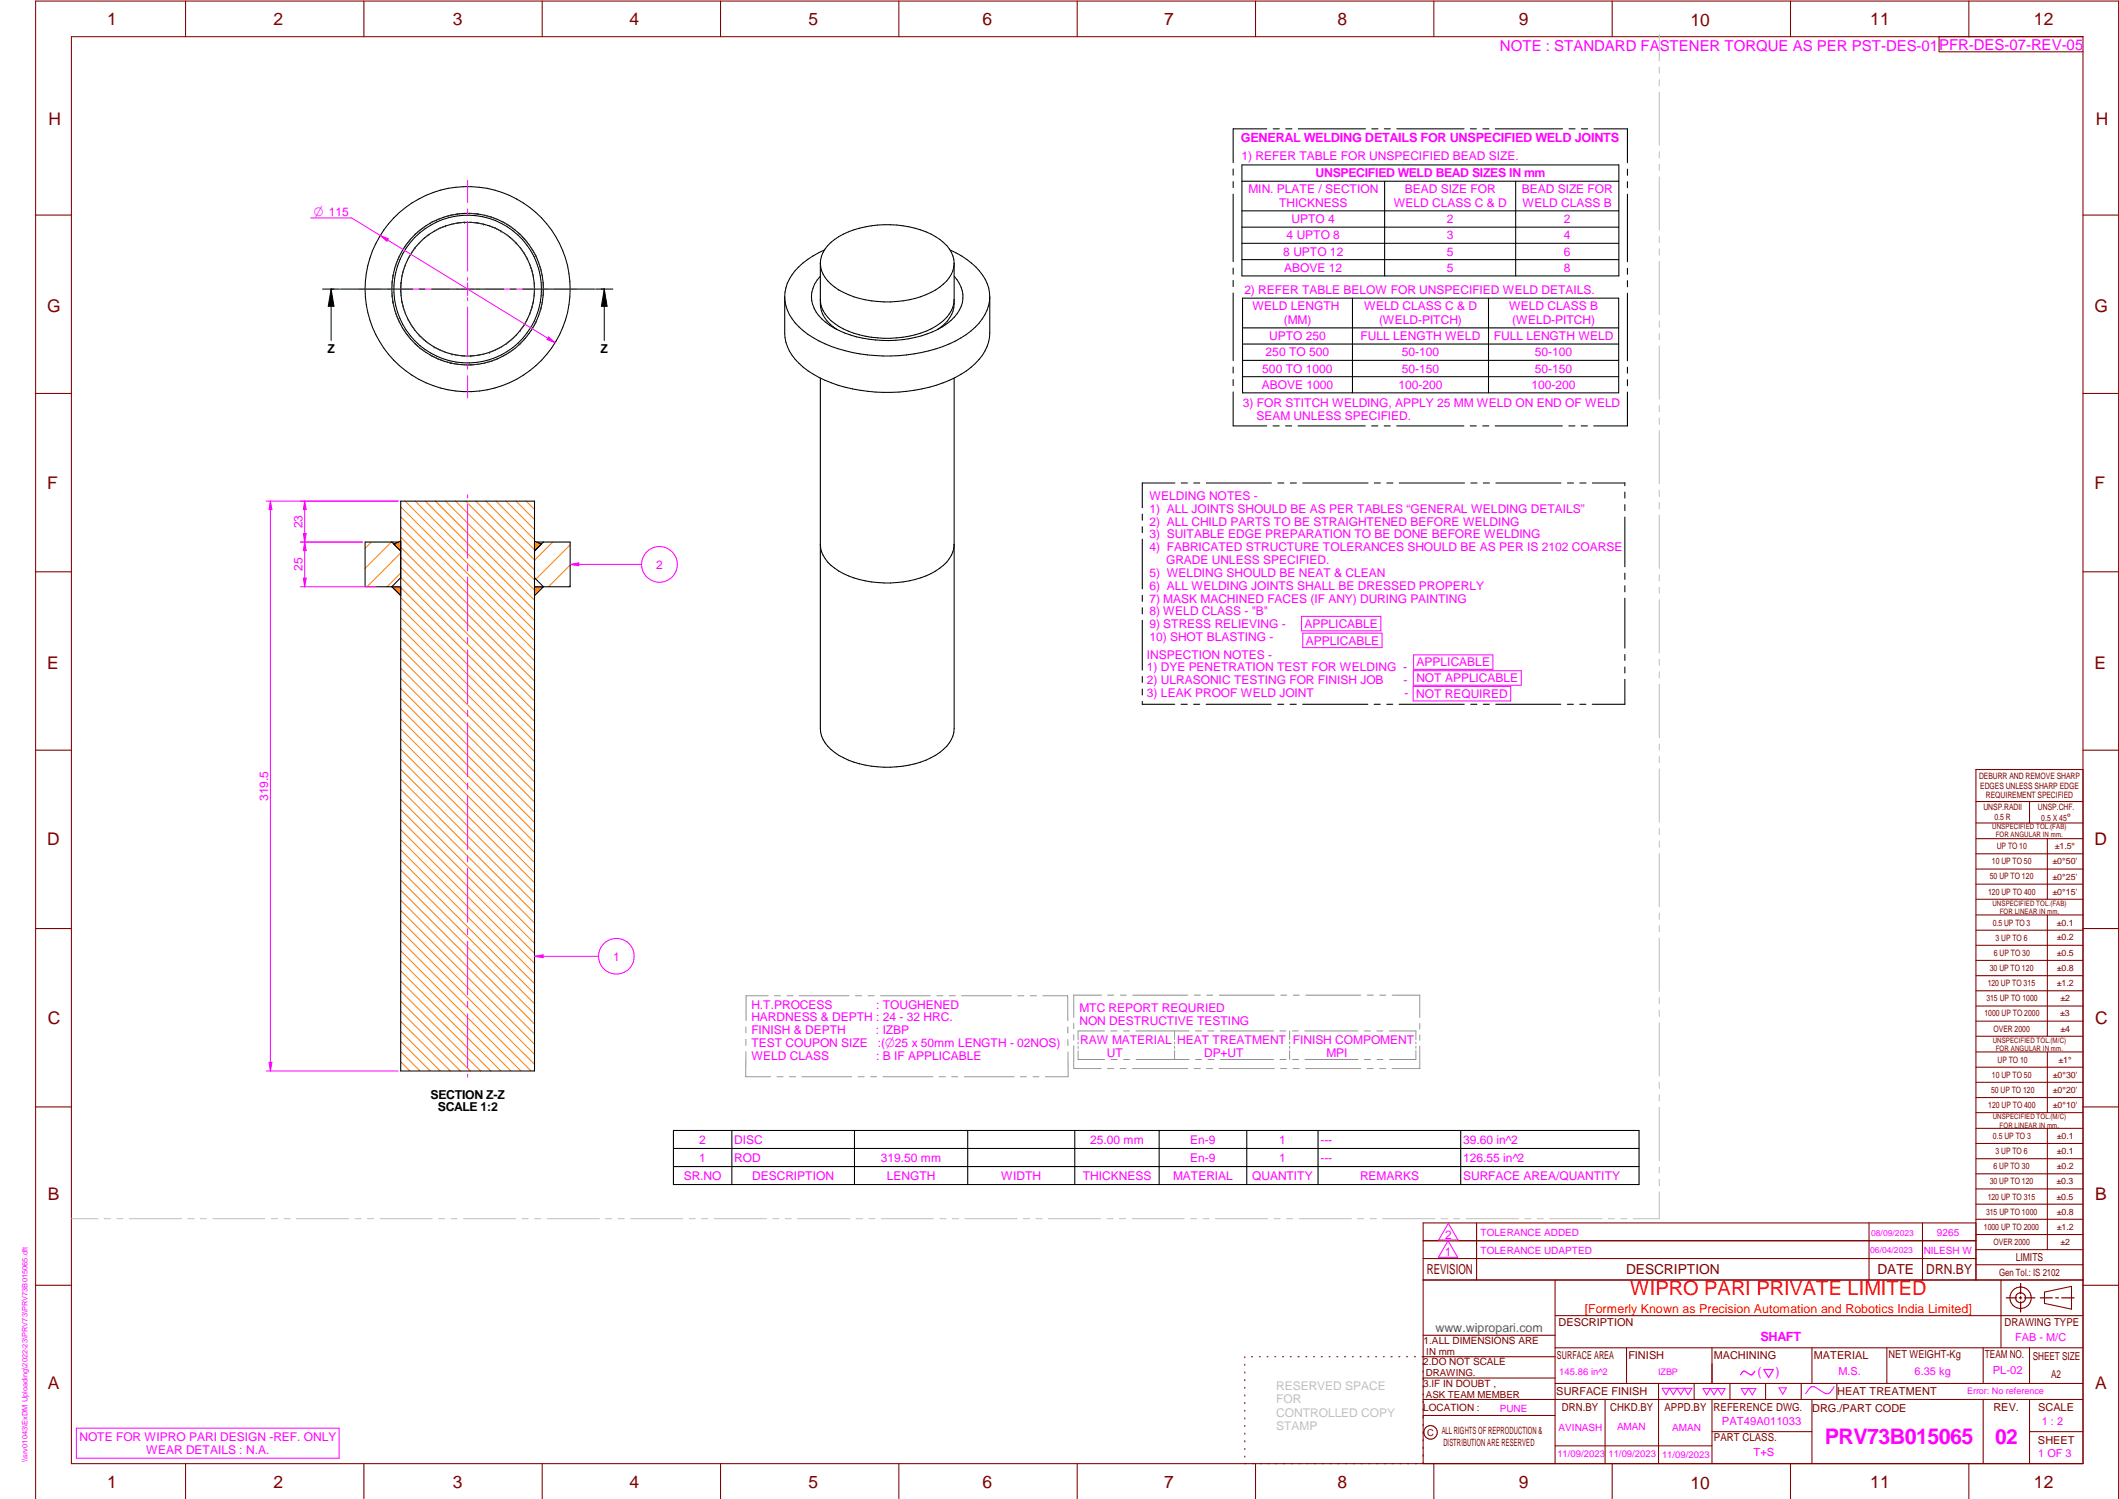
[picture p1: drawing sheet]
<svg xmlns="http://www.w3.org/2000/svg" width="594mm" height="420mm" viewBox="0 0 594 420" stroke-linecap="round" stroke-linejoin="round" font-family="sans-serif">
<g fill="none" stroke="#800000" stroke-width=".3">
<path d="M20 10.3h564v400h-564zM52 .3v10M102 .3v10M152 .3v10M202 .3v10M252 .3v10M302 .3v10M352 .3v10M402 .3v10M452 .3v10M502 .3v10M543.6 10.3v4.2h40.4"/>
<path d="M552 .3v10M10 60.3h10M584 60.3h10M10 110.3h10M584 110.3h10M10 160.3h10M584 160.3h10M10 210.3h10M584 215.7h-30v143.1M584 210.3h10M554 224.7h30M554 230.7h30"/>
<path d="M554 235.1h30M554 239.3h30M569 224.7v6M574 235.1v17M554 243.6h30M554 247.8h30M554 252.1h30M554 256.5h30M574 256.5v33.9M10 260.3h10M554 260.7h30M554 265h30"/>
<path d="M554 269.2h30M554 273.5h30M554 277.7h30M584 260.3h10M554 282h30M554 286.2h30M554 290.4h30M554 294.9h30M554 299.1h30M574 294.9v17M10 310.3h10M554 303.4h30"/>
<path d="M554 307.6h30M554 311.9h30M554 316.3h30M574 316.3v34M584 310.3h10M554 320.5h30M554 324.8h30M554 329h30M554 333.2h30M554 337.5h30M399 358.8h185M399 352.8h155"/>
<path d="M399 347.8h155M414 342.8v16M436 358.8v51.5M524 342.8v16M539 342.8v16M554 341.8h30M554 346h30M554 350.3h30M554 354.5h30M554 342.8h-155v67.5M561 358.8v19M10 360.3h10"/>
<path d="M399 374.3h37M436 377.8h148M456 377.8v10M480 377.8v10M508 377.8v10M529 377.8v10M556 377.8v10M569 377.8v10M573.2 362.2l7.6-1.6v6.3l-7.6-1.6zM584 368.8h-148M584 360.3h10M349 380.3v.3"/>
<path d="M349 382.4v.3M349 384.6v.3M349 386.7v.3M349 388.8v.3M349 391v.3M349 393.1v.3M349 395.3v.3M349 397.4v.3M349 399.5v.3M350.9 380.3h.2M353.1 380.3h.2M355.2 380.3h.3"/>
<path d="M357.4 380.3h.3M359.6 380.3h.3M361.7 380.3h.3M363.9 380.3h.3M366.1 380.3h.3M368.3 380.3h.2M370.4 380.3h.3M372.6 380.3h.3M374.8 380.3h.3M376.9 380.3h.4M379.1 380.3h.3M381.3 380.3h.3"/>
<path d="M383.4 380.3h.4M385.6 380.3h.3M387.8 380.3h.3M390 380.3h.3M392.2 380.3h.3M394.3 380.3h.3M396.5 380.3h.3M398.7 380.3h37.3M399 392.3h185M399 386.2h37M399 396.7h37M436 387.8h148"/>
<path d="M450 392.3v18M465 387.8v22.5M475 387.8v4.5M480 392.3v18M485 387.8v4.5M495 387.8v4.5M505 387.8v4.5M508 392.3v18M515 387.8v4.5M556 392.3v18M569 392.3v18M52 410.3v9.7"/>
<path d="M102 410.3v9.7M152 410.3v9.7M202 410.3v9.7M252 410.3v9.7M302 410.3v9.7M349 401.7v.3M349 403.8v.4M349 406v.3M349 408.1v.3M352 410.3v9.7M402 410.3v9.7M436 405.3h44"/>
<path d="M452 410.3v9.7M480 401.3h28M502 410.3v9.7M552 410.3v9.7M569 401.3h15M10 420v-419.7h584v419.7"/>
<circle cx="566.5" cy="363.7" r="1.39"/>
<circle cx="566.5" cy="363.8" r="3"/>
<circle cx="401.1" cy="401.5" r="1.9"/>
</g>
<g fill="none" stroke="#f0f" stroke-width=".28">
<path d="M131.1 50.5v6.3M131.1 58.5v1.7M131.1 62.1v13.9M131.1 77.8v.8M131.1 79.2v3.6M100.6 81h6.2M108.6 81h1.8M112.1 81h14M127.9 81h.8M129.3 81h3.6M131.1 83.4v.9M131.1 86.1v13.9"/>
<path d="M133.5 81h.9M136.1 81h14M151.9 81h1.7M155.4 81h6.2M131.1 101.8v1.7M131.1 105.3v6.2M406 347.8l2.7 4.6h-5.4zM406.1 342.9l2.7 4.7h-5.5zM466 389.1h8.3l-1 1.8-1-1.8-1.1 1.8-1.1-1.8-1 1.8-1-1.8-1 1.8zM477.4 389.2h6.3l-1.1 1.8-1-1.8-1 1.8-1.1-1.8-1 1.8zM488.1 389.2h4.2l-1 1.8-1.1-1.8-1 1.8zM498.8 389h2l-1 1.8z"/>
<path d="M514.2 388.7l-1 1.4a1.2 1.2 0 0 1-1.8 .3l-1.8-1.2a1.58 1.58 0 0 0-1.6-.5 1.58 1.58 0 0 0-1.2 1.1l-.6 .9M21.4 400.3h73.7v8.4h-73.7z"/>
</g>
<path d="M566.5 359.7v3M562.5 363.8h2.9M566.1 363.8h.7M566.5 363.4v.7M566.5 364.9v2.8M567.6 363.8h2.9M572 363.8h3.4M576.3 363.8h.8M578 363.8h3.5" fill="none" stroke="#800000" stroke-width=".34"/>
<g fill="none" stroke="#c0c0c0" stroke-width=".3">
<path d="M465.2 9.6v7.5M465.2 18.8v1.8M465.2 22.4v1.6M465.2 25.9v14.9M465.2 42.5v1.8M465.2 46.1v1.7M465.2 49.6v14.9M465.2 66.3v1.7M465.2 69.8v1.7M465.2 73.3v14.9M465.2 90v1.7M465.2 93.5v1.7"/>
<path d="M465.2 97v14.9M465.2 113.7v1.7M465.2 117.2v1.7M465.2 120.7v14.9M465.2 137.4v1.7M465.2 140.9v1.7M465.2 144.4v14.9M465.2 161.1v1.7M465.2 164.6v1.7M465.2 168.1v14.9M465.2 184.8v1.7M465.2 188.3v1.7"/>
<path d="M465.2 191.8v15M465.2 208.5v1.7M465.2 212v1.7M465.2 215.5v15M465.2 232.2v1.7M465.2 235.8v1.6M465.2 239.2v15M465.2 255.9v1.8M465.2 259.5v1.7M465.2 263v14.9M465.2 279.7v1.7M465.2 283.2v1.7"/>
<path d="M465.2 286.7v14.9M465.2 303.4v1.7M465.2 306.9v1.7M465.2 310.4v14.9M465.2 334.1v7.5h-7.3M465.2 327.1v1.7M465.2 330.6v1.7M20.1 341.6h7.4M29.2 341.6h1.7M32.8 341.6h1.7M36.2 341.6h14.7M52.7 341.6h1.7"/>
<path d="M56.2 341.6h1.7M59.7 341.6h14.6M76.1 341.6h1.7M79.6 341.6h1.7M83.1 341.6h14.6M99.5 341.6h1.8M103 341.6h1.7M106.5 341.6h14.7M123 341.6h1.7M126.4 341.6h1.8M130 341.6h14.6M146.4 341.6h1.7"/>
<path d="M149.9 341.6h1.7M153.4 341.6h14.6M169.8 341.6h1.7M173.3 341.6h1.7M176.8 341.6h14.6M193.2 341.6h1.7M196.7 341.6h1.8M200.2 341.6h14.7M216.7 341.6h1.6M220.2 341.6h1.7M223.6 341.6h14.7M240.1 341.6h1.7"/>
<path d="M243.6 341.6h1.7M247.1 341.6h14.6M263.5 341.6h1.7M267 341.6h1.7M270.5 341.6h14.7M286.9 341.6h1.7M290.4 341.6h1.7M293.9 341.6h14.7M310.3 341.6h1.8M313.9 341.6h1.6M317.4 341.6h14.6M333.8 341.6h1.7"/>
<path d="M337.3 341.6h1.7M340.8 341.6h14.6M357.2 341.6h1.7M360.7 341.6h1.7M364.2 341.6h14.6M380.6 341.6h1.7M384.1 341.6h1.8M387.6 341.6h14.7M404.1 341.6h1.7M407.6 341.6h1.7M411 341.6h14.7M427.5 341.6h1.7"/>
<path d="M431 341.6h1.7M434.5 341.6h14.6M450.9 341.6h1.7M454.4 341.6h1.7"/>
</g>
<g fill="none" stroke="#000" stroke-width=".3">
<circle cx="131.1" cy="81" r="28.7"/>
<circle cx="131.1" cy="81" r="21.2"/>
<circle cx="131.1" cy="81" r="20.7"/>
<circle cx="131.1" cy="81" r="18.7"/>
</g>
<g fill="none" stroke="#008000" stroke-width=".28">
<path d="M128.9 59.9l-3.5 .7M130.7 59.8l3.5 .2M110.4 76.7l-.5 3.4M112 71.6l-1.2 3.3M112.4 79.2h.1M112.4 79.2v3.6M113.7 74.1h.1M113.7 74.1l-1 3.4M115 67.2l-2.1 2.8M116.4 69.4l-1.9 3M116.4 69.4h.1M119 63.6l-2.8 2.3"/>
<path d="M120.2 65.7h.1M120.2 65.7l-2.6 2.4M123.7 61.2l-3.2 1.5M125 63.3h.1M125 63.3l-3.3 1.5M130.2 62.3l-3.5 .5M130.2 62.3h.1M132 62.3l3.5 .5M135.5 62.8h.1M136 60.4l3.3 1M137.2 63.3l3.3 1.5M140.5 64.8h.1"/>
<path d="M141 62.2l2.9 1.9M142 65.7l2.7 2.4M144.7 68.1h.1M145.3 65.2l2.4 2.6M145.8 69.4l2 3M147.8 72.4h.1M148.5 74.1l1 3.4M148.8 69.3l1.7 3M149.5 77.5h.1M149.8 79.2v3.6M151.2 74l.9 3.5M152.3 79.2v3.6"/>
<path d="M109.9 82l.5 3.4M110.8 87.2l1.3 3.3M112.7 84.6h.1M112.7 84.6l1 3.4M113 92.1l2 2.8M114.5 89.6l1.9 3M114.5 89.6h.1M116.3 96.2l2.7 2.3M117.6 94h.1M117.6 94l2.6 2.3M120.5 99.4l3.2 1.5M121.7 97.3h.1"/>
<path d="M121.7 97.3l3.3 1.5M126.7 99.3h.1M126.7 99.3l3.5 .5M132 99.8h.1M135.5 99.3l-3.5 .5M137.2 98.8h.1M140.5 97.3l-3.3 1.5M142 96.3h.1M144 98l-3 1.8M144.7 94l-2.7 2.3M145.8 92.6h.1M147.7 94.2l-2.3 2.6"/>
<path d="M147.8 89.6l-2 3M148.5 88h.1M149.5 84.6l-1 3.4M149.8 82.8h.1M150.5 89.7l-1.7 3.1M152.1 84.6l-.9 3.4M125.4 101.5l3.5 .7M134.2 102.1l-3.5 .2M139.4 100.6l-3.4 1.1"/>
</g>
<path d="M90.4 81h4.8M92.8 81l.8 4.9h-1.6zM92.8 81v14.4M95.5 81h20.2M117.5 81h1.7M121 81h20.2M143 81h1.7M146.5 81h20.2M167 81h4.8M169.4 81l.8 4.9h-1.6zM169.4 81v14.4" fill="none" stroke="#000" stroke-width=".28"/>
<path d="M92.8 81l.8 4.9h-1.6zM169.4 81l.8 4.9h-1.6z" fill="#000"/>
<g fill="none" stroke="#ff8000" stroke-width=".28">
<path d="M104.1 151.9l-1.7 1.8M109.7 151.9l-7.3 7.4M112.3 155l-9.4 9.5M112.3 142.1l37.6 37.4M112.3 144.9l37.6 37.5M112.3 147.7l37.6 37.5M112.3 150.5l37.6 37.5M112.3 153.4l37.6 37.5M112.3 156.2l37.6 37.5M112.3 159l37.6 37.5M113.6 140.5l36.3 36.2M116.4 140.5l33.5 33.4"/>
<path d="M119.2 140.5l30.7 30.6M122.1 140.5l27.8 27.7M124.9 140.5l25 24.9M127.7 140.5l22.2 22.1M130.5 140.5l19.4 19.3M133.4 140.5l16.5 16.4M136.2 140.5l13.7 13.6M139.1 140.5l10.8 10.8M141.9 140.5l8 7.9M144.7 140.5l5.2 5.1M147.5 140.5l2.4 2.3M155 151.9l-5.1 5.2"/>
<path d="M159.8 158.4l-6 6.1M159.8 152.7l-9.6 9.6M112.3 160.6l-3.8 3.9M112.3 161.8l37.6 37.5M112.3 164.7l37.6 37.5M112.3 167.5l37.6 37.5M112.3 170.3l37.6 37.5M112.3 173.1l37.6 37.6M112.3 176l37.6 37.5M112.3 178.8l37.6 37.5M159.8 164l-.3 .5M112.3 181.7l37.6 37.5"/>
<path d="M112.3 184.5l37.6 37.5M112.3 187.3l37.6 37.5M112.3 190.1l37.6 37.5M112.3 193l37.6 37.5M112.3 195.8l37.6 37.5M112.3 198.6l37.6 37.5M112.3 201.5l37.6 37.4M112.3 204.3l37.6 37.5M112.3 207.1l37.6 37.5M112.3 209.9l37.6 37.5M112.3 212.8l37.6 37.5M112.3 215.6l37.6 37.5"/>
<path d="M112.3 218.4l37.6 37.5M112.3 221.2l37.6 37.5M112.3 224.1l37.6 37.5M112.3 226.9l37.6 37.5M112.3 229.7l37.6 37.5M112.3 232.5l37.6 37.5M112.3 235.4l37.6 37.5M112.3 238.2l37.6 37.5M112.3 241l37.6 37.6M112.3 243.9l37.6 37.4M112.3 246.7l37.6 37.5M112.3 249.5l37.6 37.5"/>
<path d="M112.3 252.3l37.6 37.6M112.3 255.2l37.6 37.5M112.3 258l37.6 37.5M112.3 277.8l22.4 22.4M112.3 275l25.3 25.2M112.3 272.2l28.1 28M112.3 269.3l30.9 30.9M112.3 266.5l33.7 33.7M112.3 260.9l37.6 37.4M112.3 263.7l36.6 36.5M112.3 294.8l5.5 5.4M112.3 291.9l8.3 8.3"/>
<path d="M112.3 289.1l11.1 11.1M112.3 286.3l14 13.9M112.3 283.5l16.8 16.7M112.3 280.6l19.6 19.6M112.3 297.6l2.6 2.6"/>
</g>
<g fill="#ff8000">
<path d="M109.8 164.5h2.5v2.5z"/>
<path d="M149.9 164.5h2.5l-2.5 2.5z"/>
<path d="M110.4 152.5l1.9-.8v2.7z"/>
<path d="M149.9 151.7l1.9 .8-1.9 1.9z"/>
</g>
<g fill="none" stroke="#000" stroke-width=".3">
<path d="M230 77.4a8 8 0 0 0 .4 12 25.7 25.7 0 0 0 16.9 6 28.1 28.1 0 0 0 19.3-5.6 8.1 8.1 0 0 0 .9-12.4M230 73.8v11.4a8.9 8.9 0 0 0 4.6 7.2M231.1 70.1a19.4 19.4 0 0 0-10.4 9.3l-.6 2.5-.1 1.3M266.4 70.1a18 18 0 0 1 10.8 10.6 11.9 11.9 0 0 1-5 12.1 38.7 38.7 0 0 1-24.6 7 37.5 37.5 0 0 1-22.4-7.1 12.4 12.4 0 0 1-5.2-9.5M267.5 73.8a9.3 9.3 0 0 1-5.2 7.5 29.1 29.1 0 0 1-27.1 0 9.4 9.4 0 0 1-5.2-7.5M267.5 73.8v11.4a9.1 9.1 0 0 1-4.7 7.2M267.5 73.8a9.2 9.2 0 0 0-5.2-7.5 29.1 29.1 0 0 0-27.1 0 9.2 9.2 0 0 0-5.2 7.5M230 84a9.4 9.4 0 0 0 5.2 7.5 29.1 29.1 0 0 0 27.1 0 9.3 9.3 0 0 0 5.2-7.5M277.5 83.2v10.2a13.3 13.3 0 0 1-6.6 10.6 41.1 41.1 0 0 1-25.5 5.9 36.7 36.7 0 0 1-20.2-6.9 12.6 12.6 0 0 1-5.2-9.6v-10.2M230 106v98.2a9.4 9.4 0 0 0 5.2 7.5 29.1 29.1 0 0 0 27.1 0 9.3 9.3 0 0 0 5.2-7.5v-98.2M109.8 151.9l2.5 2.5M111.7 151.9h-9.3v12.6h9.9"/>
<path d="M112.3 151.7l-1.9 .8M112.3 140.5h37.6v159.7h-37.6zM149.9 151.7l1.9 .8M150.5 151.9h9.3v12.6h-9.9M152.4 151.9l-2.5 2.5M230 152.6a9.4 9.4 0 0 0 5.2 7.5 29.1 29.1 0 0 0 27.1 0 9.3 9.3 0 0 0 5.2-7.5M112.3 161.9l-2.5 2.6 2.5 2.5M149.9 161.9l2.5 2.6-2.5 2.5"/>
</g>
<g fill="none" stroke="#f0f" stroke-width=".28">
<path d="M131.1 138.7v.9M84.2 151.9h17.4M84.2 140.5h27.4M85 149.6h.8l-.4 2.3zM131.1 141.4v15.1M131.1 158.3v1.7M131.1 161.8v15.1M131.1 178.7v1.7M131.1 182.2v15.1M131.1 199.1v1.7M131.1 202.6v15.1M131.1 219.5v1.7"/>
<path d="M131.1 223v15.1M131.1 239.9v1.7M131.1 243.4v15.1M131.1 260.3v1.7M131.1 263.8v15.1M131.1 280.7v1.7M131.1 284.2v15.1M131.1 301.1v.8"/>
</g>
<path d="M85 149.6h.8l-.4 2.3z" fill="#f0f"/>
<path d="M85.4 140.5l.4 2.3h-.8z" fill="none" stroke="#f0f" stroke-width=".28"/>
<path d="M85.4 140.5l.4 2.3h-.8z" fill="#f0f"/>
<path d="M84.2 151.9h17.4M85.4 151.9l.4 2.4h-.8zM85.4 140.5v11.4M84.2 164.5h21.2" fill="none" stroke="#f0f" stroke-width=".28"/>
<path d="M85.4 151.9l.4 2.4h-.8z" fill="#f0f"/>
<path d="M85 162.1h.8l-.4 2.4z" fill="none" stroke="#f0f" stroke-width=".28"/>
<path d="M85 162.1h.8l-.4 2.4z" fill="#f0f"/>
<path d="M74.6 140.5h37M85.4 151.9v12.6M75.4 297.8h.8l-.4 2.4zM74.6 300.2h37" fill="none" stroke="#f0f" stroke-width=".28"/>
<path d="M75.4 297.8h.8l-.4 2.4z" fill="#f0f"/>
<path d="M75.8 140.5l.4 2.3h-.8z" fill="none" stroke="#f0f" stroke-width=".28"/>
<path d="M75.8 140.5l.4 2.3h-.8z" fill="#f0f"/>
<path d="M87.1 61.1h11.5l57 35M153.8 94.4l1.8 1.7-2.2-.9zM75.8 140.5v159.7" fill="none" stroke="#f0f" stroke-width=".28"/>
<path d="M153.8 94.4l1.8 1.7-2.2-.9z" fill="#f0f"/>
<path d="M106.6 66l2.3 .9-.4 .7z" fill="none" stroke="#f0f" stroke-width=".28"/>
<path d="M106.6 66l2.3 .9-.4 .7z" fill="#f0f"/>
<g fill="none" stroke="#000" stroke-width=".3">
<path d="M355.2 36.1h-9.5v9.5M356.9 36.1h1.8M360.5 36.1h1.7M364 36.1h18.8M384.6 36.1h1.7M388.1 36.1h1.7M391.6 36.1h18.9M412.2 36.1h1.7M415.7 36.1h1.7M419.2 36.1h18.9M439.9 36.1h1.7M443.4 36.1h1.7"/>
<path d="M446.9 36.1h9.4v9.5M345.7 47.4v1.7M345.7 50.9v1.7M345.7 54.4v18.9M348.2 46.2h105.6v31.1h-105.6zM348.2 50.8h105.6M348.2 59.1h105.6M388.2 50.8v26.5M424.9 50.8v26.5M456.3 47.4v1.7M456.3 50.9v1.7M456.3 54.4v19"/>
<path d="M345.7 75.1v1.7M345.7 78.6v1.7M348.2 63.7h105.6M348.2 68.2h105.6M348.2 72.8h105.6M456.3 75.2v1.7M456.3 78.7v1.7M345.7 82.1v19M348.4 83.6h105.4v26.5h-105.4zM348.4 91.9h105.4M348.4 96.4h105.4M379.2 83.6v26.5"/>
<path d="M417.3 83.6v26.5M456.3 82.2v18.9M345.7 102.9v1.7M345.7 106.4v1.7M345.7 109.9v9.5h9.4M348.4 101h105.4M348.4 105.6h105.4M356.9 119.4h1.7M360.4 119.4h1.8M363.9 119.4h18.9M384.5 119.4h1.8M388.1 119.4h1.7"/>
<path d="M391.6 119.4h18.8M412.2 119.4h1.7M415.7 119.4h1.7M419.2 119.4h18.8M439.8 119.4h1.7M443.3 119.4h1.7M456.3 102.9v1.7M456.3 106.4v1.7M456.3 109.9v9.5h-9.5M329.4 135.4h-9.2v6.9M331.2 135.4h1.7M334.7 135.4h1.7"/>
<path d="M338.2 135.4h18.2M358.3 135.4h1.7M361.7 135.4h1.8M365.2 135.4h18.3M385.3 135.4h1.7M388.8 135.4h1.7M392.3 135.4h18.3M412.4 135.4h1.7M415.9 135.4h1.7M419.4 135.4h18.2M439.5 135.4h1.6M442.9 135.4h1.8"/>
<path d="M446.4 135.4h9.1v.7M455.5 137.9v1.7M320.2 144.1v1.7M320.2 147.6v1.7M320.2 151.1v14M455.5 141.4v1.7M455.5 144.9v14M320.2 166.9v1.7M320.2 170.3v1.8M320.2 173.9v13.9M455.5 160.7v1.7M455.5 164.2v1.7"/>
<path d="M455.5 167.7v14M320.2 196.6v.8h9.1M320.2 189.6v1.7M320.2 193.1v1.7M331.1 197.4h1.8M334.6 197.4h1.7M338.2 197.4h18.2M358.2 197.4h1.7M361.7 197.4h1.7M365.2 197.4h18.3M385.3 197.4h1.7M388.8 197.4h1.7"/>
<path d="M392.3 197.4h18.2M412.3 197.4h1.8M415.8 197.4h1.7M419.3 197.4h18.3M439.4 197.4h1.7M442.9 197.4h1.7M455.5 190.4v7h-9.1M455.5 183.4v1.7M455.5 186.9v1.7"/>
</g>
<path d="M159.8 158.2h20.1M364.9 172.8h22.2v4h-22.2zM365.2 177.5h22.3v4h-22.3zM396.2 192.4h27.3v4.1h-27.3zM396.2 188h30.3v4.1h-30.3zM396.3 183.6h22.2v4h-22.2z" fill="none" stroke="#f0f" stroke-width=".28"/>
<path d="M159.8 158.2l2.5-.4v.8z" fill="#f0f"/>
<g fill="none" stroke="#f0f" stroke-width=".28">
<path d="M159.8 158.2l2.5-.4v.8zM149.9 268.1h17.9"/>
<circle cx="184.9" cy="158.2" r="5"/>
</g>
<path d="M149.9 268.1l2.4-.5v.8z" fill="#f0f"/>
<g fill="none" stroke="#f0f" stroke-width=".28">
<path d="M149.9 268.1l2.4-.5v.8z"/>
<circle cx="172.8" cy="268" r="5"/>
</g>
<path d="M188.8 316.9h270.7v15.1h-270.7zM205.2 316.9v15.1M239.6 316.9v15.1M271.3 316.9v15.1M301.3 316.9v15.1M325 316.9v15.1M349.5 316.9v15.1M369.5 316.9v15.1M409.5 316.9v15.1M188.8 321.9h270.7M188.8 327h270.7" fill="none" stroke="#000" stroke-width=".3"/>
<path d="M492 384.3l-.9 1.1-2-1.1-.4 .1-.7 1M494.5 383.9h2.7l-1.4 2.2z" fill="none" stroke="#f0f" stroke-width=".34"/>
<g fill="none" stroke="#949494" stroke-width=".28">
<path d="M215.3 279.1h-6.1v6.9M217.1 279.1h1.7M220.6 279.1h1.7M224.1 279.1h14M239.9 279.1h1.7M243.4 279.1h1.7M246.9 279.1h13.9M262.6 279.1h1.7M266.1 279.1h1.7M269.6 279.1h14M285.4 279.1h1.7M288.9 279.1h1.7"/>
<path d="M292.3 279.1h7l.1 7M308.8 278.9h-7.8v6.3M310.6 278.9h1.7M314.1 278.9h1.7M317.6 278.9h15.4M334.8 278.9h1.7M338.3 278.9h1.7M341.8 278.9h15.5M359.1 278.9h1.7M362.6 278.9h1.7M366.1 278.9h15.4M383.3 278.9h1.7"/>
<path d="M386.8 278.9h1.7M390.3 278.9h7.8v6.3M209.1 287.8v1.7M209.1 291.3v1.7M209.1 294.8v7h6.9M299.4 291.4v1.7M299.4 287.9v1.7M299.4 294.9l.1 6.9h-6.4M301 286.9v1.5M301 290v1.5M301 293.2v6.3h7.7M302.3 294.6v2.4h7.4"/>
<path d="M302.3 292.1v.6M302.3 293.3v.6M309.7 289h-7.4v2.4M310.5 299.5h1.7M311.4 289h1.8M311.5 297h1.7M314 299.5h1.7M315 289h1.6M315 297h1.7M317.5 299.5h15.5M318.5 289h14.8M318.5 297h14.9"/>
<path d="M329.3 289v2.4M329.3 292.1v.5M329.3 293.3v.5M329.3 294.5v2.5M334.8 299.5h1.7M335.1 289h1.7M335.2 297h1.7M338.3 299.5h1.7M338.6 289h1.8M338.7 297h1.7M341.8 299.5h15.4M342.1 289h14.9"/>
<path d="M342.2 297h14.9M358.8 289h1.7M358.9 297h1.6M359 299.5h1.7M361.6 289v2.4M361.6 292.1v.5M361.6 293.3v.5M361.6 294.5v2.5M362.3 289h1.7M362.4 297h1.7M362.5 299.5h1.7M365.8 289h14.9"/>
<path d="M365.8 297h14.9M366 299.5h15.5M382.5 289h1.7M382.5 297h1.8M383.3 299.5h1.7M386 289h1.7M386 297h1.7M386.8 299.5h1.7M389.5 289h7.5v2.4M397 292.1v.5M397 293.3v.5M397 294.5v2.5h-7.5"/>
<path d="M398.1 286.9v1.5M398.1 290.1v1.5M398.1 293.2v6.3h-7.8M217.8 301.8h1.7M221.3 301.8h1.7M224.8 301.8h14M240.6 301.8h1.7M244.1 301.8h1.7M247.6 301.8h13.9M263.3 301.8h1.7M266.8 301.8h1.7M270.3 301.8h14"/>
<path d="M286.1 301.8h1.7M289.6 301.8h1.7"/>
</g>
<text font-size="6" fill="#f0f" x="511.6" y="404.9">PRV73B015065</text>
<text font-size="5.9" fill="#f0f" x="559.4" y="404.8">02</text>
<text font-size="5.6" fill="#f00" x="457" y="363">WIPRO PARI PRIVATE LIMITED</text>
<g font-size="4.9" fill="#800000">
<text x="30" y="6.9">1</text>
<text x="76.7" y="6.9">2</text>
<text x="127" y="6.9">3</text>
<text x="176.5" y="6.9">4</text>
<text x="226.7" y="6.9">5</text>
<text x="275.4" y="6.9">6</text>
<text x="326.4" y="6.9">7</text>
<text x="375" y="6.9">8</text>
<text x="425.8" y="6.9">9</text>
<text x="473.9" y="7.3">10</text>
<text x="524.3" y="6.9">11</text>
<text x="570.2" y="6.9">12</text>
<text x="13.6" y="35.1">H</text>
<text x="587.6" y="35.1">H</text>
<text x="13.2" y="87.5">G</text>
<text x="587.2" y="87.5">G</text>
<text x="13.2" y="137">F</text>
<text x="587.2" y="137">F</text>
<text x="13.2" y="187.6">E</text>
<text x="587.2" y="187.6">E</text>
<text x="13.2" y="237">D</text>
<text x="587.2" y="237">D</text>
<text x="13.4" y="287.1">C</text>
<text x="587.4" y="287.1">C</text>
<text x="13.4" y="336.2">B</text>
<text x="587.4" y="336.2">B</text>
<text x="13.4" y="389.3">A</text>
<text x="587.4" y="389.3">A</text>
<text x="30" y="416.9">1</text>
<text x="76.7" y="416.9">2</text>
<text x="127" y="416.9">3</text>
<text x="176.5" y="416.9">4</text>
<text x="226.7" y="416.9">5</text>
<text x="275.4" y="416.9">6</text>
<text x="326.4" y="416.9">7</text>
<text x="375" y="416.9">8</text>
<text x="425.8" y="416.9">9</text>
<text x="473.9" y="417.3">10</text>
<text x="524.3" y="416.9">11</text>
<text x="570.2" y="416.9">12</text>
</g>
<g font-size="4.2" fill="#f0f">
<text x="420.5" y="14.3">NOTE : STANDARD FASTENER TORQUE AS PER PST-DES-01</text>
<text x="543.6" y="14">PFR-DES-07-REV-05</text>
</g>
<g font-size="3.9" fill="#800000">
<text x="400" y="357.1">REVISION</text>
<text x="455.9" y="357.1">DESCRIPTION</text>
<text x="526.4" y="357.1">DATE</text>
<text x="540" y="357.1">DRN.BY</text>
</g>
<text font-size="3.7" fill="#f0f" x="88" y="60.5">O 115</text>
<g font-size="3.6" fill="#f0f">
<text x="347.9" y="39.8">GENERAL WELDING DETAILS FOR UNSPECIFIED WELD JOINTS</text>
<text x="493.6" y="375.8">SHAFT</text>
</g>
<text font-size="3.5" fill="#f00" x="444.3" y="368">[Formerly Known as Precision Automation and Robotics India Limited]</text>
<text font-size="3.5" fill="#00f" x="402.4" y="373.3">www.wipropari.com</text>
<g font-size="3.5" fill="#f0f">
<text x="492.8" y="385.7">(</text>
<text x="497.8" y="385.7">)</text>
</g>
<g font-size="3.4" fill="#f0f">
<text x="348.1" y="44.8">1) REFER TABLE FOR UNSPECIFIED BEAD SIZE.</text>
<text x="368.8" y="49.7">UNSPECIFIED WELD BEAD SIZES IN mm</text>
<text x="350" y="54.2">MIN. PLATE / SECTION</text>
<text x="358.6" y="58">THICKNESS</text>
<text x="390.7" y="58">WELD CLASS C &amp; D</text>
<text x="393.8" y="54.2">BEAD SIZE FOR</text>
<text x="426.6" y="54.2">BEAD SIZE FOR</text>
<text x="426.9" y="58">WELD CLASS B</text>
<text x="362.1" y="62.5">UPTO 4</text>
<text x="405.6" y="62.5">2</text>
<text x="438.4" y="62.5">2</text>
<text x="359.8" y="71.6">8 UPTO 12</text>
<text x="360.7" y="67.1">4 UPTO 8</text>
<text x="405.6" y="67.1">3</text>
<text x="405.6" y="71.6">5</text>
<text x="438.4" y="67.1">4</text>
<text x="438.4" y="71.6">6</text>
<text x="360" y="76.2">ABOVE 12</text>
<text x="405.6" y="76.2">5</text>
<text x="438.4" y="76.2">8</text>
<text x="348.9" y="82.3">2) REFER TABLE BELOW FOR UNSPECIFIED WELD DETAILS.</text>
<text x="351.1" y="87">WELD LENGTH</text>
<text x="382.4" y="87">WELD CLASS C &amp; D</text>
<text x="423.1" y="87">WELD CLASS B</text>
<text x="355.8" y="95.3">UPTO 250</text>
<text x="359.9" y="90.8">(MM)</text>
<text x="381.5" y="95.3">FULL LENGTH WELD</text>
<text x="386.6" y="90.8">(WELD-PITCH)</text>
<text x="418.8" y="95.3">FULL LENGTH WELD</text>
<text x="424" y="90.8">(WELD-PITCH)</text>
<text x="354.8" y="99.9">250 TO 500</text>
<text x="393" y="99.9">50-100</text>
<text x="430.3" y="99.9">50-100</text>
<text x="353.9" y="104.4">500 TO 1000</text>
<text x="393" y="104.4">50-150</text>
<text x="430.3" y="104.4">50-150</text>
<text x="353.7" y="109">ABOVE 1000</text>
<text x="392.1" y="109">100-200</text>
<text x="429.4" y="109">100-200</text>
<text x="348.5" y="114.2">3) FOR STITCH WELDING, APPLY 25 MM WELD ON END OF WELD</text>
<text x="352.2" y="117.8">SEAM UNLESS SPECIFIED.</text>
<text x="322.2" y="140.1">WELDING NOTES -</text>
<text x="322.2" y="143.7">1) ALL JOINTS SHOULD BE AS PER TABLES “GENERAL WELDING DETAILS”</text>
<text x="84.8" y="148.1" transform="rotate(-90 84.8 148.1)">23</text>
<text x="322.2" y="147.3">2) ALL CHILD PARTS TO BE STRAIGHTENED BEFORE WELDING</text>
<text x="322.2" y="150.9">3) SUITABLE EDGE PREPARATION TO BE DONE BEFORE WELDING</text>
<text x="322.2" y="154.5">4) FABRICATED STRUCTURE TOLERANCES SHOULD BE AS PER IS 2102 COARSE</text>
<text x="84.8" y="160.1" transform="rotate(-90 84.8 160.1)">25</text>
<text x="183.9" y="159.4">2</text>
<text x="322.2" y="161.7">5) WELDING SHOULD BE NEAT &amp; CLEAN</text>
<text x="326.9" y="158.1">GRADE UNLESS SPECIFIED.</text>
<text x="322.2" y="165.3">6) ALL WELDING JOINTS SHALL BE DRESSED PROPERLY</text>
<text x="322.2" y="168.9">7) MASK MACHINED FACES (IF ANY) DURING PAINTING</text>
<text x="322.2" y="172.5">8) WELD CLASS - &quot;B&quot;</text>
<text x="322.2" y="176.1">9) STRESS RELIEVING -</text>
<text x="322.2" y="179.7">10) SHOT BLASTING -</text>
<text x="365.8" y="176">APPLICABLE</text>
<text x="321.6" y="184.6">INSPECTION NOTES -</text>
<text x="366.1" y="180.7">APPLICABLE</text>
<text x="321.6" y="188.2">1) DYE PENETRATION TEST FOR WELDING -</text>
<text x="321.6" y="191.9">2) ULRASONIC TESTING FOR FINISH JOB</text>
<text x="393.5" y="191.9">-</text>
<text x="397.1" y="191.2">NOT APPLICABLE</text>
<text x="397.2" y="186.8">APPLICABLE</text>
<text x="321.6" y="195.5">3) LEAK PROOF WELD JOINT</text>
<text x="393.7" y="195.5">-</text>
<text x="397" y="195.6">NOT REQUIRED</text>
<text x="75.2" y="224.5" transform="rotate(-90 75.2 224.5)">319.5</text>
<text x="171.9" y="269.2">1</text>
<text x="210.6" y="282.7">H.T.PROCESS</text>
<text x="210.6" y="286.3">HARDNESS &amp; DEPTH : 24 - 32 HRC.</text>
<text x="245.6" y="282.7">: TOUGHENED</text>
<text x="302.6" y="283.6">MTC REPORT REQURIED</text>
<text x="302.6" y="287.2">NON DESTRUCTIVE TESTING</text>
<text x="210.6" y="289.9">FINISH &amp; DEPTH</text>
<text x="210.6" y="293.5">TEST COUPON SIZE</text>
<text x="245.6" y="289.9">: IZBP</text>
<text x="246.1" y="293.5">:(O25 x 50mm LENGTH - 02NOS)</text>
<text x="302.8" y="292.6">RAW MATERIAL HEAT TREATMENT FINISH COMPOMENT</text>
<text x="210.6" y="297.1">WELD CLASS</text>
<text x="245.6" y="297.1">: B IF APPLICABLE</text>
<text x="310.3" y="296.2">UT</text>
<text x="337.6" y="296.2">DP+UT</text>
<text x="371.8" y="296.2">MPI</text>
<text x="196" y="320.5">2</text>
<text x="205.9" y="320.5">DISC</text>
<text x="305.6" y="320.5">25.00 mm</text>
<text x="333.7" y="320.5">En-9</text>
<text x="358.6" y="320.5">1</text>
<text x="370.2" y="320.5">---</text>
<text x="410.2" y="320.5">39.60 in^2</text>
<text x="196" y="325.6">1</text>
<text x="205.9" y="325.6">ROD</text>
<text x="246.9" y="325.6">319.50 mm</text>
<text x="333.7" y="325.6">En-9</text>
<text x="358.6" y="325.6">1</text>
<text x="370.2" y="325.6">---</text>
<text x="410.2" y="325.6">126.55 in^2</text>
<text x="191.7" y="330.7">SR.NO</text>
<text x="210.9" y="330.7">DESCRIPTION</text>
<text x="248.6" y="330.7">LENGTH</text>
<text x="280.7" y="330.7">WIDTH</text>
<text x="303.6" y="330.7">THICKNESS</text>
<text x="328.9" y="330.7">MATERIAL</text>
<text x="351.1" y="330.7">QUANTITY</text>
<text x="381.3" y="330.7">REMARKS</text>
<text x="410.2" y="330.7">SURFACE AREA/QUANTITY</text>
<text x="405.1" y="347.2">2</text>
<text x="405" y="352.1">1</text>
<text x="22.3" y="403.9">NOTE FOR WIPRO PARI DESIGN -REF. ONLY</text>
<text x="41" y="407.5">WEAR DETAILS : N.A.</text>
</g>
<g font-size="3.4">
<text x="91.8" y="99">Z</text>
<text x="168.4" y="99">Z</text>
<text x="120.7" y="307.9">SECTION Z-Z</text>
<text x="122.8" y="311.5">SCALE 1:2</text>
</g>
<g font-size="3.4" fill="#c0c0c0">
<text x="357.8" y="389.5">RESERVED SPACE</text>
<text x="357.8" y="393.3">FOR</text>
<text x="357.8" y="397">CONTROLLED COPY</text>
<text x="357.8" y="400.8">STAMP</text>
</g>
<g font-size="3.1" fill="#800000">
<text x="565.1" y="353.5">LIMITS</text>
<text x="437" y="371.6">DESCRIPTION</text>
<text x="562" y="371.7">DRAWING TYPE</text>
<text x="436.5" y="380.8">SURFACE AREA</text>
<text x="456.5" y="380.8">FINISH</text>
<text x="480.5" y="380.8">MACHINING</text>
<text x="508.5" y="380.9">MATERIAL</text>
<text x="529.5" y="380.7">NET WEIGHT-Kg</text>
<text x="556.5" y="380.7">TEAM NO.</text>
<text x="569.9" y="381.2">SHEET SIZE</text>
<text x="575" y="386.1">A2</text>
<text x="436.3" y="391">SURFACE FINISH</text>
<text x="437.8" y="395.5">DRN.BY</text>
<text x="451.4" y="395.4">CHKD.BY</text>
<text x="466.6" y="395.5">APPD.BY</text>
<text x="480.4" y="395.4">REFERENCE DWG.</text>
<text x="508.1" y="395.7">DRG./PART CODE</text>
<text x="515.1" y="391">HEAT TREATMENT</text>
<text x="558.9" y="395.5">REV.</text>
<text x="571.4" y="395.6">SCALE</text>
<text x="480.5" y="404">PART CLASS.</text>
<text x="571.4" y="404.7">SHEET</text>
</g>
<g font-size="3.1" fill="#f0f">
<text x="565" y="376">FAB - M/C</text>
<text x="515.4" y="385.4">M.S.</text>
<text x="536.7" y="385.3">6.35 kg</text>
<text x="558.7" y="385.2">PL-02</text>
<text x="482.7" y="399.4">PAT49A011033</text>
<text x="572.4" y="399.5">1 : 2</text>
<text x="491.6" y="408">T+S</text>
<text x="571.4" y="408.5">1 OF 3</text>
</g>
<text font-size="3" fill="#800000" x="579.5" y="230.1">°</text>
<g font-size="2.8" fill="#f0f">
<text x="415.1" y="346.4">TOLERANCE ADDED</text>
<text x="543" y="346.5">9265</text>
<text x="415.1" y="351.5">TOLERANCE UDAPTED</text>
<text x="539.3" y="351.4">NILESH W</text>
<text x="420.5" y="395.6">PUNE</text>
<text x="437" y="401.2">AVINASH</text>
<text x="453.3" y="400.9">AMAN</text>
<text x="468.8" y="401.1">AMAN</text>
</g>
<g font-size="2.8" fill="#800000">
<text x="560.4" y="357.7">Gen Tol.: IS 2102</text>
<text x="399.1" y="376.6">1.ALL DIMENSIONS ARE</text>
<text x="399" y="382.7">2.DO NOT SCALE</text>
<text x="399" y="388.7">3.IF IN DOUBT ,</text>
<text x="399" y="395.4">LOCATION :</text>
<text x="404.2" y="402">ALL RIGHTS OF REPRODUCTION &amp;</text>
<text x="404.7" y="405.4">DISTRIBUTION ARE RESERVED</text>
</g>
<g font-size="2.7" fill="#800000">
<text x="399.9" y="379.7">IN mm</text>
<text x="399.7" y="385.7">DRAWING.</text>
<text x="399.7" y="391.8">ASK TEAM MEMBER</text>
<text x="400.1" y="402.5">C</text>
</g>
<g font-size="2.7" fill="#f0f">
<text x="437.2" y="385.5">145.86 in^2</text>
<text x="436.6" y="408.4">11/09/2023</text>
<text x="450.9" y="408.5">11/09/2023</text>
<text x="466" y="408.6">11/09/2023</text>
</g>
<g font-size="2.5" fill="#800000">
<text x="554.9" y="218.3">DEBURR AND REMOVE SHARP</text>
<text x="555.2" y="221">EDGES UNLESS SHARP EDGE</text>
<text x="556.1" y="227.1">UNSP.RADII</text>
<text x="556.8" y="223.8">REQUIREMENT SPECIFIED</text>
<text x="571.4" y="226.9">UNSP.CHF.</text>
<text x="559.2" y="229.9">0.5 R</text>
<text x="572.3" y="230.1">0.5 X 45</text>
<text x="559.8" y="238">UP TO 10</text>
<text x="576.1" y="238.1">±1.5°</text>
<text x="558.5" y="242.2">10 UP TO 50</text>
<text x="575.5" y="242.3">±0°50'</text>
<text x="557.4" y="250.7">120 UP TO 400</text>
<text x="557.9" y="246.5">50 UP TO 120</text>
<text x="575.5" y="250.7">±0°15'</text>
<text x="575.5" y="246.5">±0°25'</text>
<text x="558.7" y="259.4">0.5 UP TO 3</text>
<text x="559.5" y="263.7">3 UP TO 6</text>
<text x="576.6" y="263.6">±0.2</text>
<text x="576.6" y="259.4">±0.1</text>
<text x="559" y="267.9">6 UP TO 30</text>
<text x="576.6" y="267.9">±0.5</text>
<text x="557.8" y="272.2">30 UP TO 120</text>
<text x="576.6" y="272.2">±0.8</text>
<text x="556.9" y="280.7">315 UP TO 1000</text>
<text x="557.3" y="276.4">120 UP TO 315</text>
<text x="576.6" y="276.4">±1.2</text>
<text x="577.7" y="280.7">±2</text>
<text x="556.4" y="284.9">1000 UP TO 2000</text>
<text x="577.6" y="284.9">±3</text>
<text x="558.9" y="289.2">OVER 2000</text>
<text x="577.7" y="289.3">±4</text>
<text x="560" y="297.9">UP TO 10</text>
<text x="577.1" y="297.9">±1°</text>
<text x="558.5" y="302.1">10 UP TO 50</text>
<text x="575.5" y="302.1">±0°30'</text>
<text x="557.4" y="310.6">120 UP TO 400</text>
<text x="558.2" y="306.3">50 UP TO 120</text>
<text x="575.5" y="310.6">±0°10'</text>
<text x="575.5" y="306.4">±0°20'</text>
<text x="558.8" y="319.2">0.5 UP TO 3</text>
<text x="559.4" y="323.4">3 UP TO 6</text>
<text x="576.6" y="319.2">±0.1</text>
<text x="576.6" y="323.5">±0.1</text>
<text x="558.9" y="327.7">6 UP TO 30</text>
<text x="576.7" y="327.7">±0.2</text>
<text x="557.8" y="332">30 UP TO 120</text>
<text x="576.6" y="332">±0.3</text>
<text x="556.8" y="340.5">315 UP TO 1000</text>
<text x="557.3" y="336.3">120 UP TO 315</text>
<text x="576.6" y="336.3">±0.5</text>
<text x="576.6" y="340.5">±0.8</text>
<text x="556.2" y="344.7">1000 UP TO 2000</text>
<text x="576.6" y="344.7">±1.2</text>
<text x="558.9" y="349">OVER 2000</text>
<text x="577.6" y="349">±2</text>
</g>
<g font-size="2.5" fill="#f0f">
<text x="464.9" y="385.5">IZBP</text>
<text x="551.5" y="390.8">Error: No reference</text>
</g>
<g font-size="2.4" fill="#f0f">
<text x="524.6" y="346.5">08/09/2023</text>
<text x="524.3" y="351.2">06/04/2023</text>
</g>
<g font-size="2.1" fill="#800000">
<text x="558.5" y="232.4">UNSPECIFIED TOL.(FAB)</text>
<text x="559.5" y="234.7">FOR ANGULAR IN mm.</text>
<text x="558.6" y="253.9">UNSPECIFIED TOL.(FAB)</text>
<text x="560.7" y="256.3">FOR LINEAR IN mm.</text>
<text x="558.7" y="292.3">UNSPECIFIED TOL.(M/C)</text>
<text x="559.6" y="294.7">FOR ANGULAR IN mm.</text>
<text x="558.7" y="313.7">UNSPECIFIED TOL.(M/C)</text>
<text x="560.6" y="316.1">FOR LINEAR IN mm.</text>
</g>
<text font-size="2.1" fill="#f0f" x="7.7" y="409.8" transform="rotate(-90 7.7 409.8)">\\srv01043\ExDM Uploading\2022-23\PRV73\PRV73B015065.dft</text>
</svg>
